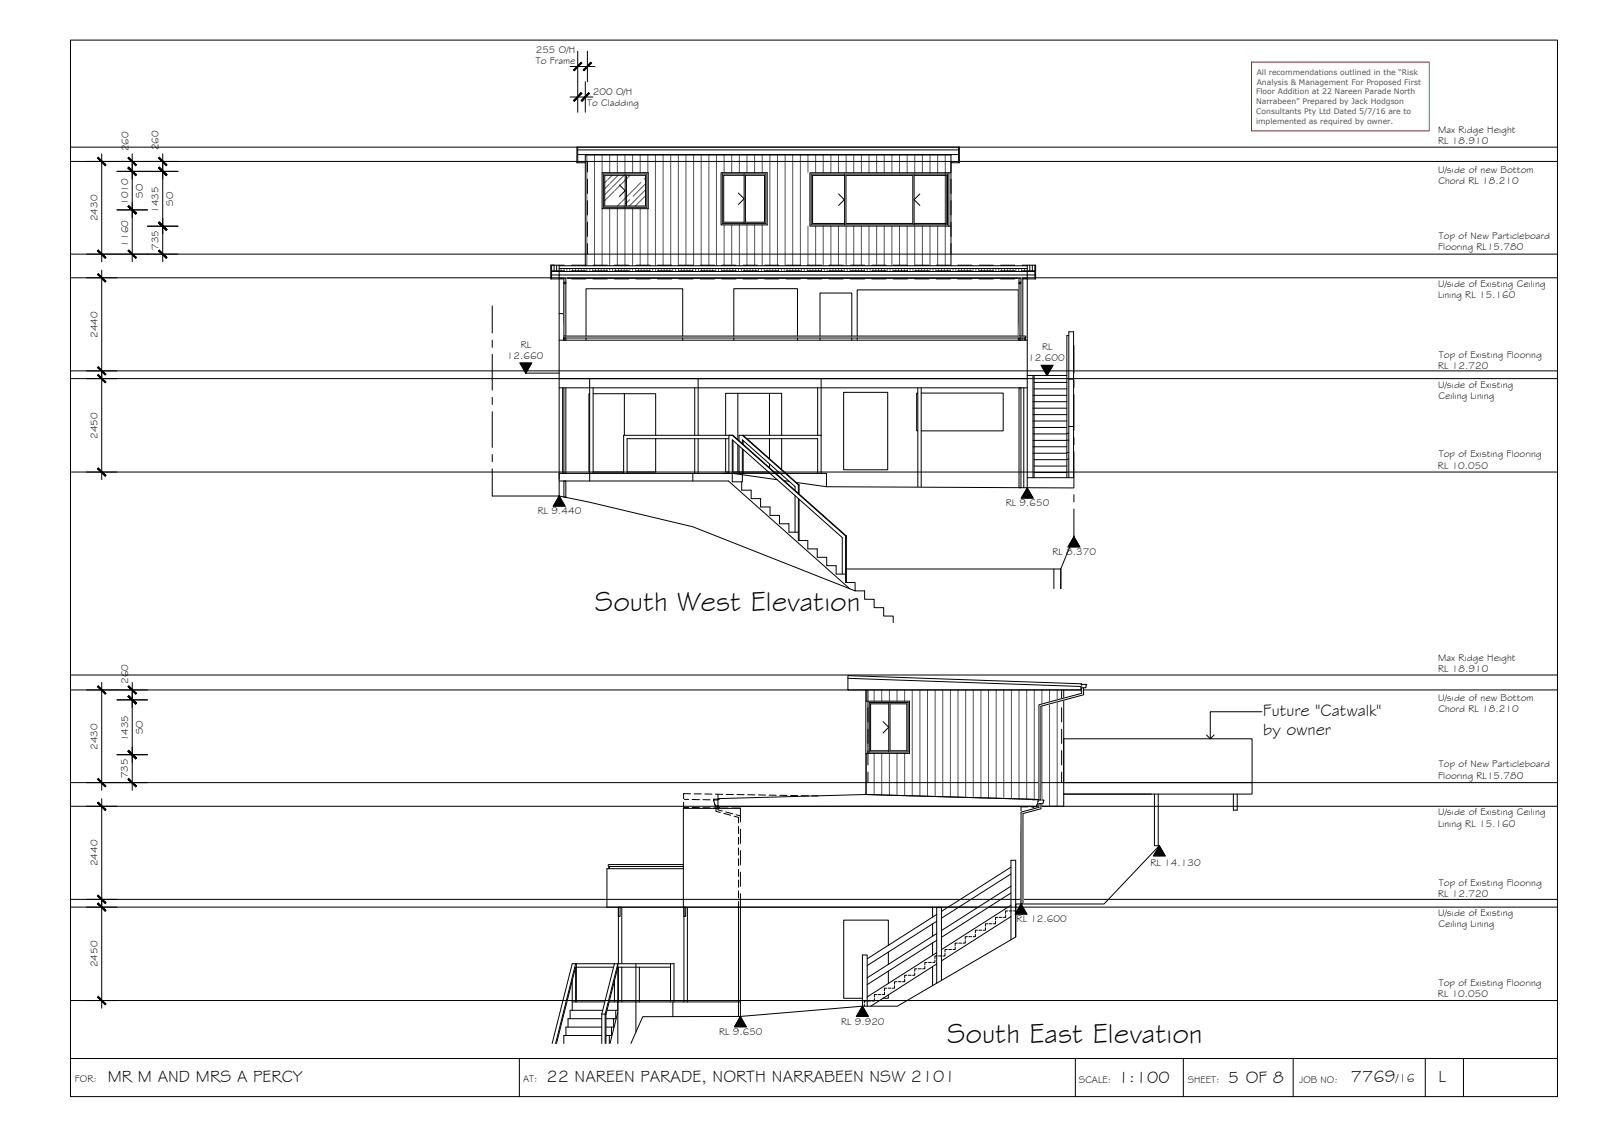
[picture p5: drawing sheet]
<svg xmlns="http://www.w3.org/2000/svg" width="420mm" height="297mm" viewBox="0 0 420 297" stroke-linecap="round" stroke-linejoin="round" font-family="sans-serif">
<!-- layer: HATCH -->
<g fill="none" stroke="#545454" stroke-width=".26">
<path d="M153.9 40.6v29.1M155.9 40.6v29.1M157.9 40.6v4.7M157.9 54.7v15M159.2 47.3l-.6 .6M159.8 48.3l-1.2 1.2M159.9 40.6v4.7M159.9 54.7v15M160.4 49.2l-1.8 1.8M160.5 46l-1.1 1.1M161 50.2l-2.4 2.4M161.9 40.6v4.7"/>
<path d="M161.9 54.7v15M162.1 46l-2.1 2.1M162.9 53l-1 1M163.5 54h.1M163.7 46l-3.1 3M163.9 40.6v4.7M163.9 54.7v15M165.1 52.3l-1.1 1.2M165.3 46l-4.1 4M165.9 40.6v4.7M165.9 54.7v15M167.9 40.6v4.7"/>
<path d="M167.9 54.7v15M168.1 47.8l-5 5M169.3 46.6l-.3 .4M169.3 48.2l-3.3 3.2M169.3 49.8l-4.2 4.2M169.3 51.3l-2.7 2.7M169.9 40.6v4.7M169.9 54.7v15M171.9 40.6v29.1M173.9 40.6v29.1M175.9 40.6v29.1M177.9 40.6v29.1"/>
<path d="M179.9 40.6v29.1M181.9 40.6v29.1M183.9 40.6v29.1M185.9 40.6v29.1M187.9 40.6v29.1M189.9 40.6v4.7M189.9 59v10.7M191.9 40.6v4.7M191.9 59v10.7M193.9 40.6v4.7M193.9 59v10.7M195.9 40.6v4.7"/>
<path d="M195.9 59v10.7M197.9 40.6v4.7M197.9 59v10.7M199.9 40.6v4.7M199.9 59v10.7M201.9 40.6v29.1M203.9 40.6v29.1M205.9 40.6v29.1M207.9 40.6v29.1M209.9 40.6v29.1M211.9 40.6v4.6M211.9 59.3v10.4"/>
<path d="M213.9 40.6v4.6M213.9 59.3v10.4M215.9 40.6v4.6M215.9 59.3v10.4M217.9 40.6v4.6M217.9 59.3v10.4M219.9 40.6v4.6M219.9 59.3v10.4M221.9 40.6v4.6M221.9 59.3v10.4M223.9 40.6v4.7M223.9 59.3v10.4"/>
<path d="M225.9 40.6v4.7M225.9 59.3v10.4M227.9 40.6v4.7M227.9 59.3v10.4M229.9 40.6v4.7M229.9 59.3v10.4M231.9 40.6v4.7M231.9 59.3v10.4M233.9 40.6v4.7M233.9 59.3v10.4M235.9 40.6v4.7M235.9 59.3v10.4"/>
<path d="M237.9 40.6v4.7M237.9 59.3v10.4M239.9 40.6v4.7M239.9 59.3v10.4M241.9 40.6v4.7M241.9 59.3v10.4M243.9 40.6v4.8M243.9 59.3v10.4M245.9 40.6v4.8M245.9 59.3v10.4M247.9 40.6v29.1M147.2 70.4v.8"/>
<path d="M147.9 70.4v.8M148.7 70.4v.8M149.4 70.4v.8M150.2 70.4v.8M150.9 70.4v.8M151.7 70.4v.8M152.4 70.4v.8M153.2 70.4v.8M153.9 70.4v.8M154.7 70.4v.8M155.4 70.4v.8M156.2 70.4v.8"/>
<path d="M156.9 70.4v.8M157.7 70.4v.8M158.4 70.4v.8M159.2 70.4v.8M159.9 70.4v.8M160.7 70.4v.8M161.4 70.4v.8M162.2 70.4v.8M162.9 70.4v.8M163.7 70.4v.8M164.4 70.4v.8M165.2 70.4v.8"/>
<path d="M165.9 70.4v.8M166.7 70.4v.8M167.4 70.4v.8M168.2 70.4v.8M168.9 70.4v.8M169.7 70.4v.8M170.4 70.4v.8M171.2 70.4v.8M171.9 70.4v.8M172.7 70.4v.8M173.4 70.4v.8M174.2 70.4v.8"/>
<path d="M174.9 70.4v.8M175.7 70.4v.8M176.4 70.4v.8M177.2 70.4v.8M177.9 70.4v.8M178.7 70.4v.8M179.4 70.4v.8M180.2 70.4v.8M180.9 70.4v.8M181.7 70.4v.8M182.4 70.4v.8M183.2 70.4v.8"/>
<path d="M183.9 70.4v.8M184.7 70.4v.8M185.4 70.4v.8M186.2 70.4v.8M186.9 70.4v.8M187.7 70.4v.8M188.4 70.4v.8M189.2 70.4v.8M189.9 70.4v.8M190.7 70.4v.8M191.4 70.4v.8M192.2 70.4v.8"/>
<path d="M192.9 70.4v.8M193.7 70.4v.8M194.4 70.4v.8M195.2 70.4v.8M195.9 70.4v.8M196.7 70.4v.8M197.4 70.4v.8M198.2 70.4v.8M198.9 70.4v.8M199.7 70.4v.8M200.4 70.4v.8M201.2 70.4v.8"/>
<path d="M201.9 70.4v.8M202.7 70.4v.8M203.4 70.4v.8M204.2 70.4v.8M204.9 70.4v.8M205.7 70.4v.8M206.4 70.4v.8M207.2 70.4v.8M207.9 70.4v.8M208.7 70.4v.8M209.4 70.4v.8M210.2 70.4v.8"/>
<path d="M210.9 70.4v.8M211.7 70.4v.8M212.4 70.4v.8M213.2 70.4v.8M213.9 70.4v.8M214.7 70.4v.8M215.4 70.4v.8M216.2 70.4v.8M216.9 70.4v.8M217.7 70.4v.8M218.4 70.4v.8M219.2 70.4v.8"/>
<path d="M219.9 70.4v.8M220.7 70.4v.8M221.4 70.4v.8M222.2 70.4v.8M222.9 70.4v.8M223.7 70.4v.8M224.4 70.4v.8M225.2 70.4v.8M225.9 70.4v.8M226.7 70.4v.8M227.4 70.4v.8M228.2 70.4v.8"/>
<path d="M228.9 70.4v.8M229.7 70.4v.8M230.4 70.4v.8M231.2 70.4v.8M231.9 70.4v.8M232.7 70.4v.8M233.4 70.4v.8M234.2 70.4v.8M234.9 70.4v.8M235.7 70.4v.8M236.4 70.4v.8M237.2 70.4v.8"/>
<path d="M237.9 70.4v.8M238.7 70.4v.8M239.4 70.4v.8M240.2 70.4v.8M240.9 70.4v.8M241.7 70.4v.8M242.4 70.4v.8M243.2 70.4v.8M243.9 70.4v.8M244.7 70.4v.8M245.4 70.4v.8M246.2 70.4v.8"/>
<path d="M246.9 70.4v.8M247.7 70.4v.8M248.4 70.4v.8M249.2 70.4v.8M249.9 70.4v.8M250.7 70.4v.8M251.4 70.4v.8M252.2 70.4v.8M252.9 70.4v.8M253.7 70.4v.8M254.4 70.4v.8M255.2 70.4v.8"/>
<path d="M255.9 70.4v.8M256.7 70.4v.8M257.4 70.4v.8M258.2 70.4v.8M258.9 70.4v.8M259.7 70.4v.8M260.4 70.4v.8M261.2 70.4v.8M261.9 70.4v.8M262.7 70.4v.8M263.4 70.4v.8M264.2 70.4v.8"/>
<path d="M264.9 70.4v.8M265.7 70.4v.8M266.4 70.4v.8M267.2 70.4v.8M267.9 70.4v.8M268.7 70.4v.8M227.3 180.9v2.9M227.3 197.5v10.8M229.3 180.9v2.9M229.3 197.5v10.9M231.3 180.9v2.9M231.3 197.5v10.9"/>
<path d="M233.3 180.9v2.9M233.3 197.5v11M235.3 180.9v2.9M235.3 197.5v11M237.3 180.9v2.9M237.3 197.5v11.1M239.3 180.9v27.7M241.3 180.9v27.8M243.3 180.9v27.9M245.3 180.9v27.9M247.3 180.9v28M249.3 180.9v28"/>
<path d="M251.3 180.9v28.1M253.3 180.9v28.1M255.3 180.9v28.2M257.3 180.9v28.3M259.3 180.9v28.3M261.3 180.9v28.4M263.3 180.9v28.4M265.3 180.9v28.5M267.3 180.9v28.5M269.3 180.9v28.6M271.3 180.9v28.7M273.3 180.9v28.8"/>
<path d="M275.3 180.9v30.5M277.3 180.9v30.5M273.3 210.6v.8"/>
</g>
<!-- layer: BORDER -->
<path d="M18.5 10.5h390v277h-390zM18.5 277.5h390M136.2 277.5v10M282 277.5v10M310.4 277.5v10M339.2 277.5v10M373.8 277.5v10M383.8 277.5v10" fill="none" stroke="#000" stroke-width=".26"/>
<!-- layer: CEILING-FLOOR LINES -->
<g fill="none" stroke="#000" stroke-width=".26">
<path d="M18.5 38.6h390M18.5 42.3h390M18.5 72.8h390M18.5 66.6h390M18.5 97.2h390M18.5 99.3h390M18.5 123.8h390M18.5 177h390M18.5 180.9h390M18.5 211.4h390M18.5 205.2h390M18.5 235.8h390"/>
<path d="M18.5 237.8h390M18.5 262.3h390"/>
</g>
<!-- layer: DIMENSION -->
<g fill="none" stroke="#000" stroke-width=".26">
<path d="M149.5 17.4h6.5M151.5 13.4v16M154.1 13.4v8M149.5 25.4h6M153.5 21.4v8M22.7 42.3h24M26.7 40.3v28.3M30.7 55h8M30.7 44.9h16M34.7 40.3v28.3M38.7 59.3h8M42.7 40.3v28.3"/>
<path d="M22.7 72.8h8M22.7 66.6h24M26.7 70.8v55M22.7 99.3h8M22.7 97.2h8M22.7 123.8h8M26.7 178.9v28.3M34.7 178.9v28.3M22.7 180.9h16M30.7 183.5h8M30.7 197.9h8M22.7 211.4h8"/>
<path d="M22.7 205.2h16M26.7 209.4v54.9M22.7 237.8h8M22.7 235.8h8M22.7 262.3h8"/>
</g>
<!-- layer: 0 -->
<g fill="#000" stroke="#000" stroke-width=".26">
<path d="M152.4 16.3l-1.8 2.2 2-2zM150.4 18.3l2-2-1.8 2.2z"/>
<path d="M153 18.3l.2 .2 1.7-2.2zM154.9 16.3l.3 .2-2 2z"/>
<path d="M150.4 26.3l.2 .2 1.8-2.2zM152.4 24.3l.2 .2-2 2z"/>
<path d="M154.4 24.3l-1.8 2.2 2-2zM154.4 24.3l-1.8 2.2-.2-.2z"/>
<path d="M25.6 41.4l2 2 .2-.2zM25.6 41.4l.2-.2 2 2z"/>
<path d="M33.8 53.9l-.2 .2 2.2 1.8zM33.6 54.1l2.2 1.8-.2 .2z"/>
<path d="M33.6 44l2.2 1.8-2-2zM33.6 44l2.2 1.8-.2 .2z"/>
<path d="M33.6 54.1l2 2 .2-.2zM33.6 54.1l.2-.2 2 2z"/>
<path d="M33.6 44l2 2 .2-.2zM33.6 44l.2-.2 2 2z"/>
<path d="M33.6 41.4l2 2 .2-.2zM33.6 41.4l.2-.2 2 2z"/>
<path d="M41.6 44l2.2 1.8-2-2zM41.6 44l2.2 1.8-.2 .2z"/>
<path d="M41.8 58.2l-.2 .2 2.2 1.8zM41.6 58.4l2.2 1.8-.2 .2z"/>
<path d="M41.6 41.4l2 2 .2-.2zM41.6 41.4l.2-.2 2 2z"/>
<path d="M41.6 44l2 2 .2-.2zM41.6 44l.2-.2 2 2z"/>
<path d="M25.6 65.7l2.2 1.8-2-2zM25.6 65.7l2.2 1.8-.2 .2z"/>
<path d="M25.6 71.9l2 2 .2-.2zM25.6 71.9l.2-.2 2 2z"/>
<path d="M33.6 65.7l2.2 1.8-2-2zM33.6 65.7l2.2 1.8-.2 .2z"/>
<path d="M41.6 65.7l2.2 1.8-2-2zM41.6 65.7l2.2 1.8-.2 .2z"/>
<path d="M41.6 58.4l2 2 .2-.2zM41.6 58.4l.2-.2 2 2z"/>
<path d="M25.8 96.1l-.2 .2 2.2 1.8zM25.6 96.3l2.2 1.8-.2 .2z"/>
<path d="M25.6 98.4l2 2 .2-.2zM25.6 98.4l.2-.2 2 2z"/>
<path d="M25.8 122.7l-.2 .2 2.2 1.8zM25.6 122.9l2.2 1.8-.2 .2z"/>
<path d="M25.6 180l2 2 .2-.2zM25.6 180l.2-.2 2 2z"/>
<path d="M33.6 182.6l2.2 1.8-2-2zM33.6 182.6l2.2 1.8-.2 .2z"/>
<path d="M33.6 196.9l2.2 1.8-2-2zM33.6 196.9l2.2 1.8-.2 .3z"/>
<path d="M33.6 180l2 2 .2-.2zM33.6 180l.2-.2 2 2z"/>
<path d="M33.6 182.6l2 2 .2-.2zM33.6 182.6l.2-.2 2 2z"/>
<path d="M33.6 196.9l2 2.1 .2-.3zM33.6 196.9l.2-.2 2 2z"/>
<path d="M25.8 204.1l-.2 .2 2.2 1.8zM25.6 204.3l2.2 1.8-.2 .2z"/>
<path d="M25.6 210.5l2 2 .2-.2zM25.6 210.5l.2-.2 2 2z"/>
<path d="M33.8 204.1l-.2 .2 2.2 1.8zM33.6 204.3l2.2 1.8-.2 .2z"/>
<path d="M25.8 234.7l-.2 .2 2.2 1.8zM25.6 234.9l2.2 1.8-.2 .2z"/>
<path d="M25.6 236.9l2 2 .2-.2zM25.6 236.9l.2-.2 2 2z"/>
<path d="M25.8 261.2l-.2 .2 2.2 1.8zM25.6 261.4l2.2 1.8-.2 .2z"/>
</g>
<!-- layer: EXISTING -->
<g fill="none" stroke="#000" stroke-width=".26">
<path d="M144.7 71h3.3M144.7 69.5v3.6M144.7 71.2h1.9M144.7 72.1h1.9M145.3 69.5v1.5M146 69.5v1.5M146.6 73v57M147.8 73v16.2M148 69.5h-3.6v3.6h3.6M149.9 69.5h3.8M149.9 73.1h3.8M149.9 71h3.8"/>
<path d="M155.5 69.5h3.8M155.5 73.1h3.8M155.5 71h3.8M161.1 69.5h3.8M161.1 73.1h3.8M161.1 71h3.8M166.8 69.5h3.7M166.8 73.1h3.7M166.8 71h3.7M172.4 69.5h3.8M172.4 73.1h3.8M172.4 71h3.8"/>
<path d="M178 69.5h3.8M178 73.1h3.8M178 71h3.8M183.6 69.5h3.8M183.6 73.1h3.8M183.6 71h3.8M189.3 69.5h3.7M189.3 73.1h3.7M189.3 71h3.7M194.9 69.5h3.8M194.9 73.1h3.8M194.9 71h3.8"/>
<path d="M200.5 69.5h3.8M200.5 73.1h3.8M200.5 71h3.8M206.1 69.5h3.8M206.1 73.1h3.8M206.1 71h3.8M211.8 69.5h3.7M211.8 73.1h3.7M211.8 71h3.7M217.4 69.5h3.8M217.4 73.1h3.8M217.4 71h3.8"/>
<path d="M223 69.5h3.8M223 73.1h3.8M223 71h3.8M228.6 69.5h3.8M228.6 73.1h3.8M228.6 71h3.8M234.3 69.5h3.7M234.3 73.1h3.7M234.3 71h3.7M239.9 69.5h3.8M239.9 73.1h3.8M239.9 71h3.8"/>
<path d="M245.5 69.5h3.8M245.5 73.1h3.8M245.5 71h3.8M251.1 69.5h3.8M251.1 73.1h3.8M251.1 71h3.8M256.8 69.5h3.7M256.8 73.1h3.7M256.8 71h3.7M262.4 69.5h3.8M262.4 73.1h3.8M262.4 71h3.8"/>
<path d="M268 69.5h3.6v3.6h-3.6M268 71h3.4M268.3 73.1v15M269.4 73.1v54.8M269.4 71.2h2M269.4 72.1h2M270.1 69.5v1.5M270.7 69.5v1.5M271.4 69.5v3.6M146.6 99.3h122.8M146.6 89.2h122.8M146.6 82.2h1.2"/>
<path d="M147.8 88.1h121l.3 .3-.3 .2M147.8 88.6h121M153.7 88.1v-12.4h25.4v12.4M153.7 88.6v.6M154.7 99.3v26.8M179.1 88.6v.6M183.1 99.3v14.8M192.5 88.1v-12.4h16.7v12.4M192.5 88.6v.6M209.2 88.6v.6M215.1 88.1v-11.3h8.3v11.3M215.1 88.6v.6"/>
<path d="M215.4 99.3v24.8M223.4 88.6v.6M224.8 88.1v-12.1h42.3v12.1M224.8 88.6v.6M267.1 88.6v.6M268.3 88.6v.6M268.7 88.6v.6M268.9 88.6v.6M270.9 98.4v26.8M271.2 98.4v26.8M280.3 88h-.5v37.2M280.3 99.4h1.3"/>
<path d="M146.6 101.7h122.8M147.6 101.7v22.4M154.7 103.2h-.2v20.6h.2M155.6 103.2h16.4v10.9M155.6 101.7v22.4M163.8 103.2v10.9M172 115v8.8h-7.5M182.2 101.7v12.4M182.2 115v9.1M183.1 115v9.1M190.3 114.1v-11h14.7v11M190.3 115v8.8h.9"/>
<path d="M191.2 115h-26.7v9.1M192.2 115.5v8.6M193.5 103.1v12.1M193.5 116.6v7.2M193.8 116.9v7.2M194.7 116.3v-1l13.8 12.3v1M194.7 117.7v8.6M194.7 114.1l14.7 13M194.9 115.5v1M194.9 117.8v6.3M194.9 114.1l14.7 13M195.9 115h18.5v9.1"/>
<path d="M201.8 103.1v11M201.8 115v5.2M205 115v8.1M214.4 101.7v12.4M215.4 114.1h-21.6v1.4M221.3 102.9h11.5v20.3h-11.5zM240.7 103.1h-.3v9.9h.3M240.7 101.7v25.9M241.6 103.1h21.5v9.9h-21.5M241.6 101.7v25.9M268.5 101.7v26.2M270.9 118.8h8.9"/>
<path d="M270.9 117.1h8.9M270.9 115.5h8.9M270.9 113.8h8.9M270.9 112.1h8.9M270.9 110.4h8.9M270.9 108.7h8.9M270.9 107h8.9M270.9 105.3h8.9M270.9 103.6h8.9M271.2 102h8.6M271.2 100.3h8.6M279.8 113.6h.5"/>
<path d="M279.8 115.4h.5M279.8 118.6h.5M280.3 111.8h1.3M146.6 124.1h70.2v3.5M146.6 126.1h44.5l31.8 28.3M155.6 123.8h8M163.6 124.1v-10h28.5l29.7 26.4M181.7 124.1v2M191.2 124.1v-10h1l29.8 26.4M192.2 123.8h9.4M201.8 121.6v1M203.1 123.8h1.1"/>
<path d="M208.5 129.9v9.6M209.4 139.5h-2.5v-2.2h-2.5v-2.2h-2.4v-2.2h-2.5v-2.2h-2.5v-2.2h-2.5v-2.2h-2.4v-11l28.8 25.6v9.6M209.4 127.1v2.2M209.4 130.7v11h2.5v2.2h2.4v2.2h2.5v2.2h2.5v2.2h2.5M209.4 127.1h.2M209.6 127.1v2.4M209.6 130.9v10.8M271.2 123.9h8.6M271.2 122.2h8.6M271.2 120.5h8.6M279.8 120.4h.5M280.3 125.2v-38.2h1.3v38.2"/>
<path d="M221.8 140.5v12.2h2.5v2.2h2.5v2.2h2.5v2.2h2.5v2.2h2.5v1.7M221.8 140.5h.2M222 140.5v12.2M276.4 149.2v5.1M278.2 149.2v5.1M179.3 210.3v1.4h1.3M179.5 209.6h1.1M181.1 208.1h-1.8v1.3M181.6 211.7h1.8M181.6 209.6h1.8M182 208.1h1.9M184.4 211.8h1.8"/>
<path d="M184.4 209.6l1.8 .1M184.9 208.2h1.8M187.2 209.7h1.1M187.2 209.9l.3 1M187.2 209.9h.1M187.5 210.9l.1 .4M187.5 210.9h.1M187.6 211.3l.9-.1v.5h.2M187.6 211.3h.1M187.6 208.2l1.9 .1M187.8 211.3v1.4l1.1 .3M188.3 211.3v1l1.1 .3"/>
<path d="M188.3 208.2v3.6h-1.1M188.5 209.5v-.1l38.6-1.1 43.9 1.4M188.7 209.5h-1.5v.4M189.8 213.2l1.8 .5M190.3 212.9l1.8 .5M190.5 208.3h1.8M192.5 214l1.2 .3v1.4M193 213.6l1.2 .3M193.3 208.3h1.9M193.7 216.7v1.9M193.7 219.5v1.9M194.2 215.5v-3.6h-15v25.9"/>
<path d="M194.2 217.4v3.7M196.1 208.4h1.9M198.9 208.4h1.9M201.7 208.5h1.9M204.5 208.5h1.9M207.3 208.5l1.9 .1M210.1 208.6h1.9M213 208.7h1.6M267.8 213.2v23.9M270.8 209.7h1.4M270.8 211.4h-82.1M271 211.4l.9 .1"/>
<path d="M271 211.4v.5h-.2M271.9 211.4h.1M272.2 209.6l.1 .3M272.3 210.1h.1M272.3 210.1l-.4 1.3M272.3 209.9v.2M159.7 227.2v.5M159.8 227.2h19.4M159.9 227.2v.5M162.2 237.8h.4v2.4h-.4zM162.2 237.8v14.9M163.1 237.8v14.9"/>
<path d="M179.2 226.7h-19.5l-.2 .2 .2 .3M179.2 227.7h-20v10.1h97.3M179.4 237.8h.4v2.4h-.4zM179.4 237.8v24.9M180.3 237.8v24.9M193.7 236.4v30.1M193.7 222.3v1.9M193.7 225.1v1.9M193.7 227.9v1.9M193.7 230.7v1.9M193.7 233.5v1.9M194.2 223v3.8"/>
<path d="M194.2 228.6v3.8M194.2 234.3v32.2M244.6 237.8v2.6M245.7 239.7l-18.3 11.7M259.3 237.8h5.1M263.7 239.9v.6h-.5M264.3 238.8h-.6v.7M264.7 238.8h.7M265.1 237.3l-18.2 11.7M265.1 227.3l-18.2 11.6M265.1 229.1l-18.2 11.6M265.1 234.1l-18.2 11.6"/>
<path d="M265.1 232.3l-18.2 11.7M266.4 238.2v.6h-.6M150.1 257.1v7.8M151 252.7l-5.3 20.9M151.2 252.7v10M151.2 253.6h9.7M161.1 252.7l-3.3 13.2M161.1 257.1v5.6M162.2 253.6v9.1M163.1 253.6v9.1M166.8 252.7v17.9M167.7 253.6v9.1"/>
<path d="M175.9 253.6h-13.9l-3.1 12.4v7.6M175.9 252.7v10M232.5 259.1h-.5v.6M232.9 259.1h.8M233 247.8v-6.6h-11.7v20.5h4.9M233 249.6v3.2M233 254.6v3.2M234.6 258.4v.7h-.6M235.2 257.4h-.6v.6M235.6 257.4h.7M237.3 256.7v.7h-.6M237.8 255.7h-.5v.6"/>
<path d="M238.2 255.7h.8M239.9 255v.7h-.6M240.5 254h-.6v.6M240.9 254h.7M242.6 253.3v.7h-.6M243.1 252.3h-.5v.7M243.5 252.3h.8M244.6 242.2v3.2M244.6 247.2v3.2M244.6 253.4v5M245.2 251.7v.6h-.6M245.7 249.8l-18.3 11.6"/>
<path d="M245.7 252.7l-17.3 11.1M245.7 241.5l-18.3 11.6M245.7 244.7l-18.3 11.7M245.7 246.5l-18.3 11.6M245.8 250.6h-.6v.7M246.2 250.6h.7M246.9 257v-19.1h-1.2v19.9M247.8 250v.6h-.5M248.4 248.9h-.6v.7M248.8 248.9h.8M250.5 248.3v.6h-.6M251.1 247.3h-.6v.6"/>
<path d="M251.4 247.3h.8M253.2 246.6v.7h-.6M253.7 245.6h-.5v.6M254.1 245.6h.8M255.8 244.9v.7h-.6M256.4 243.9h-.6v.6M256.7 243.9h.8M258.5 243.2v.7h-.6M259 242.2h-.5v.6M259.4 242.2h.7M261.1 241.5v.7h-.6M261.7 240.5h-.6v.7"/>
<path d="M262 240.5h.8M265.1 240.3l-18.2 11.6M266.4 245.7v-20.2h-1.3v20.8M150.1 262.7h8.5M151 262.7v-9.1l-5 20M157.8 267.1h-8.8v2.2M157.8 271.5h-9.9v2.1M157.8 269.3h-9.4v2.2M157.8 265.9h.9M157.8 265.9v7.7M158.1 264.9h-8.6v2.2M158.7 265.9l3.3-13.2v20.9"/>
<path d="M158.7 265.9v7.7M159.2 264.9h2.8M159.8 262.7h34.4M159.8 271.5v2.1M160.4 269.3v2.2h-1.5M160.9 267.1v2.2h-2M161.5 264.9v2.2h-2.6M162 265.4l-2 8.2M176.5 262.7v3.8M176.8 262.7v-10h-26.7l-5.3 20.9M226.2 263.8v-13.4h1.2v13.4M226.7 263.3v.5"/>
<path d="M227.3 262.4h-.6v.5M227.6 262.4h.8M229.3 261.8v.6h-.5M229.9 260.7h-.6v.7M230.3 260.7h.7M232 260.1v.6h-.6M233 260.8v.9h-1.5"/>
</g>
<!-- layer: GRDLEV -->
<path d="M137.9 97.8h8.7M269.4 98.4h10.4M129.1 130h17.5l8.1 1.7 27 6.4 42.6 16.8M192.2 124.1l11.6 1.7M205.7 126l1.3 .2M208.8 126.5l8 1.1 64.9 .3M269.4 125.2h12.3M222 149.2h56.2M281.7 140.7h.1M281.7 140.7l-3.5 8.4v5.2M304.1 221.7l-14.5 15.3h-23.2v8.7l-31 18.1h-9.2l-32 2.7h-25.6l-3.1 7.1" fill="none" stroke="#000" stroke-width=".26"/>
<!-- layer: BOUNDARY -->
<g fill="none" stroke="#000" stroke-width=".26">
<path d="M129.1 80.2v7.1M129.1 89.2v1.9M129.1 92.9v9.4M281.7 90.5v7.3M281.7 99.7v1.9M129.1 104.2v1.8M129.1 107.9v9.4M129.1 119.2v1.8M281.7 103.5v9.3M281.7 114.7v1.9M281.7 118.4v9.4M129.1 122.9v7.1"/>
<path d="M281.7 129.7v1.9M281.7 133.4v7.3"/>
</g>
<!-- layer: NEWWORK -->
<g fill="none" stroke="#000" stroke-width=".26">
<path d="M151.5 39.3h99.9M151.5 38.6v4.1M251.4 38.6v4.1M151.5 40.5h99.9M153.5 42.7h-2.2v-4.1h100.3v4.1h-2.2M157.9 45.3h12.1v9.4h-12.1zM189.1 45.3h12.1v13.7h-12.1zM248.9 45.3h-36.5v14h36.5M248.9 45.3v14M248.9 45.3h.5M248.9 59.3h.5M146.6 69.7h122.8"/>
<path d="M146.6 70.4h122.8M146.6 69.5v3.5h122.8M146.6 72.1h122.8M146.6 71.2h122.8M153.5 69.7v-29.1h95.9v29.1M269.4 69.5v3.6M222.4 177.8l61.1 2.2v.9h-61.1M283.5 179.4h.2v1.8M227.1 180.9v27.4l45.4 1.3 1.3 .2-.4 .8M227.1 183.8h.5M227.1 197.5h.5M227.6 183.8h10.9v13.7h-10.9z"/>
<path d="M279 180.9v30.5h-6.5M283.5 180.3h1.3v-.6l.2-.2-1.3-.1v-.1l-61.3-2.2v3.8h.2M283.7 180.3v.9h-.2M272.3 209.7h.2M272.3 210.6h1.1M272.5 210.6v.9h-.2M323.5 212.4h1M302.8 221.7h1"/>
</g>
<!-- layer: 0.13 -->
<g fill="none" stroke="#000" stroke-width=".26">
<path d="M154.1 42.3v2.8M154.1 47v3.7M154.1 52.6v3.8M154.1 58.2v3.8M249.4 42.3v2.8M249.4 47v3.7M249.4 52.6v3.8M249.4 58.2v3.8M154.1 63.9v2.7M249.4 63.9v2.7M227.6 180.9v2.8M227.6 185.5v3.8"/>
<path d="M227.6 191.2v3.7M227.6 196.8v3.7M278.4 180.9v2.8M278.4 185.5v3.8M278.4 191.2v3.7M278.4 196.8v3.7M188.7 211.6h2.3M191.9 211.6h2.3M227.6 202.4v2.8M267.8 211.5h1.8M267.8 211.4v1.8M270.5 211.5h1.8"/>
<path d="M278.4 202.4v2.8"/>
</g>
<!-- layer: MASK -->
<g fill="#fff" stroke="#fff" stroke-width=".26">
<path d="M283.7 180.3l.5 1.5v-1.5zM283.7 180.3l.5 1.5h-.5z"/>
<path d="M283.7 181.8l.5 .4v-.4zM282.2 182.2l1.5-.4 .5 .4z"/>
<path d="M274.4 184.8l9.8-2.6h-2zM272.5 184.8l9.7-2.6-7.8 2.6z"/>
<path d="M272.5 184.8l.5 .4 1.4-.4zM272.5 184.8l.5 .4h-.5z"/>
<path d="M272.5 185.2l.5 24.5v-24.5zM272.5 185.2l.5 24.5h-.5z"/>
<path d="M272.5 210.6l.5 1.1v-1.1zM272.5 210.6l.5 1.1h-.5z"/>
<path d="M272.5 211.7l.5 .3v-.3zM271 212l1.5-.3 .5 .3z"/>
<path d="M269.7 212.9l3.3-.9h-2zM267.8 212.9l3.2-.9-1.3 .9z"/>
<path d="M267.8 212.9l.5 .4 1.4-.4zM267.8 212.9l.5 .4h-.5z"/>
<path d="M267.8 213.3l.5 23.7v-23.7zM267.8 213.3l.5 23.7h-.5z"/>
<path d="M267.3 73h.5l-.5 1zM267.8 73l-.5 1h.5z"/>
<path d="M267.3 74h.5l-.5 .4zM267.3 74.4h.5v-.4z"/>
<path d="M267.3 74.4h.5zM267.3 74.4h.5z"/>
<path d="M267.3 74.4h.5l-.5 13.7zM267.8 74.4l-.5 13.7h.5z"/>
<path d="M147.9 73h.5l-.5 1zM148.4 73l-.5 1h.5z"/>
<path d="M147.9 74h.5l-.5 .4zM147.9 74.4h.5v-.4z"/>
<path d="M147.9 74.4h.5zM147.9 74.4h.5z"/>
<path d="M147.9 74.4h.5l-.5 13.7zM148.4 74.4l-.5 13.7h.5z"/>
</g>
<!-- layer: SERVICES -->
<g fill="none" stroke="#000" stroke-width=".26">
<path d="M147.9 74.4h.1M147.9 74h.5M147.9 74.4h.5M147.9 73v1.4M148.4 74v14.1h-.5v-13.7M148.4 73v1M267.3 74.4h.1M267.3 73v1.4M267.3 74h.5M267.3 74.4h.5M267.8 74v14.1h-.5v-13.7M267.8 73v1"/>
<path d="M147.9 88.6h.5v.6h-.5zM267.3 88.6h.5v.6h-.5zM147.9 101.7v22.4h.5v-22.4M267.3 101.7h.5v26.2h-.5zM147.9 126.1h.5v4.3l-.5-.1zM283.7 180.3v1.5l-11.2 3v24.9h.5v-24.5l11.2-3v-1.9M272.5 210.6v1.1l-4.7 1.2v24.1h.5v-23.7l4.7-1.3v-1.4"/>
</g>
<!-- layer: WINDOWS -->
<g fill="none" stroke="#000" stroke-width=".26">
<path d="M158.2 45.6h11.5v8.7h-11.5zM162.5 48.5l1.5 1.5-1.5 1.5M164 46h-5.4v8h5.4M164 45.6v8.7M164.3 46h5v8h-5zM189.4 45.6h11.5v13h-11.5zM193.7 50.6l1.5 1.5-1.5 1.5M195.2 46h-5.4v12.3h5.4M195.2 45.6v13M195.5 46h5v12.3h-5zM212.8 45.6h35.7v13.3h-35.7zM219.9 50.9l1.6 1.5-1.6 1.5"/>
<path d="M221.5 46h-8.4v12.6h8.4M221.5 45.6v13.3M221.9 46h17.5v12.6h-17.5zM239.7 46h8.5v12.6h-8.5M239.7 45.6v13.3M241.2 50.9l-1.5 1.5 1.5 1.5M228 184.2h10.2v13h-10.2zM231.6 189.2l1.5 1.5-1.5 1.5M233.1 184.5h-4.8v12.3h4.8M233.1 184.2v13M233.4 184.5h4.4v12.3h-4.4z"/>
</g>
<!-- layer: LEVELS -->
<path d="M136.4 95.2h3l-1.5 2.6zM273.1 95.8h3l-1.5 2.6zM146.6 130l1.6 2.7h-3.1zM269.4 127.9l1.5 2.7h-3zM281.7 140.7l1.5 2.7h-3.1zM267.8 237l1.5 2.6h-3zM304.1 221.7l1.5 2.7h-3.1zM194.2 266.5l1.5 2.7h-3.1zM226.2 263.8l1.5 2.6h-3.1z" fill="#000" stroke="#000" stroke-width=".26"/>
<path d="M136.4 95.2h3l-1.5 2.6zM273.1 95.8h3l-1.5 2.6zM146.6 130l1.6 2.7h-3.1zM269.4 127.9l1.5 2.7h-3zM281.7 140.7l1.5 2.7h-3.1zM267.8 237l1.5 2.6h-3zM304.1 221.7l1.5 2.7h-3.1zM194.2 266.5l1.5 2.7h-3.1zM226.2 263.8l1.5 2.6h-3.1z" fill="none" stroke="#000" stroke-width=".26"/>
<!-- layer: TEXT -->
<path d="M137.9 95.2v2.6M274.6 95.8v2.6M146.6 130v2.7M269.4 127.9v2.7M281.7 140.7v2.7M267.8 237v2.6M304.1 221.7v2.7M194.2 266.5v2.7M226.2 263.8v2.6" fill="none" stroke="#000" stroke-width=".26"/>
<!-- layer: WORK BY OWNER -->
<path d="M279 193.7h49.4v11.5M279 205.2h49.4v3h-49.4h23M302.8 208.2v13.5M303.8 208.2v13.5M323.5 208.2v4.2M324.5 208.2v4.2" fill="none" stroke="#000" stroke-width=".26"/>
<!-- layer: 0 -->
<path d="M316.4 192.7l1 1 1-1M331 186.6h-13.6v7.1" fill="none" stroke="#000" stroke-width=".26"/>
<!-- layer: TEXT -->
<path d="M328.2 16.3h46.7v18h-46.7z" fill="none" stroke="#f00" stroke-width=".26"/>
<g font-size="7.5">
<text x="156" y="160.1">South West Elevation</text>
<text x="248.4" y="273.6">South East Elevation</text>
</g>
<g font-size="4.5">
<text x="331.2" y="187.7">Future ''Catwalk''</text>
<text x="331.3" y="192.7">by owner</text>
<text x="28.3" y="283.6">MR M AND MRS A PERCY</text>
<text x="143.3" y="283.6">22 NAREEN PARADE, NORTH NARRABEEN NSW 2101</text>
<text x="293.2" y="283.9">1:100</text>
<text x="322.1" y="283.8">5 OF 8</text>
<text x="354.3" y="283.7">7769</text>
<text x="377.3" y="283.7">L</text>
</g>
<text font-size="3.2" x="366.1" y="283.7">/16</text>
<g font-size="2.6">
<text x="140.5" y="16.8">To Frame</text>
<text x="140.5" y="13.9">255 O/H</text>
<text x="154" y="27.9">To Cladding</text>
<text x="155.5" y="24.9">200 O/H</text>
<text x="377.2" y="34.7">Max Ridge Height</text>
<text x="33.7" y="39.6" transform="rotate(-90 33.7 39.6)">260</text>
<text x="41.6" y="39.4" transform="rotate(-90 41.6 39.4)">260</text>
<text x="377.2" y="37.7">RL 18.910</text>
<text x="377.2" y="45.3">U/side of new Bottom</text>
<text x="33.6" y="53.8" transform="rotate(-90 33.6 53.8)">1010</text>
<text x="37.4" y="51.8" transform="rotate(-90 37.4 51.8)">SO</text>
<text x="45.4" y="53.9" transform="rotate(-90 45.4 53.9)">SO</text>
<text x="377.3" y="48.2">Chord RL 18.210</text>
<text x="25.6" y="58" transform="rotate(-90 25.6 58)">2430</text>
<text x="41.6" y="55.8" transform="rotate(-90 41.6 55.8)">1435</text>
<text x="33.6" y="64.6" transform="rotate(-90 33.6 64.6)">1160</text>
<text x="41.6" y="65.5" transform="rotate(-90 41.6 65.5)">735</text>
<text x="377.2" y="65.5">Flooring RL15.780</text>
<text x="377.4" y="62.6">Top of New Particleboard</text>
<text x="377.2" y="75.2">U/side of Existing Ceiling</text>
<text x="377.2" y="78.1">Lining RL 15.160</text>
<text x="25.6" y="88.6" transform="rotate(-90 25.6 88.6)">2440</text>
<text x="133" y="94.1">12.660</text>
<text x="136.6" y="91.1">RL</text>
<text x="269.7" y="94.7">12.600</text>
<text x="273.3" y="91.7">RL</text>
<text x="377.4" y="93.8">Top of Existing Flooring</text>
<text x="377.2" y="96.7">RL 12.720</text>
<text x="377.2" y="101.6">U/side of Existing</text>
<text x="377.3" y="104.6">Ceiling Lining</text>
<text x="25.6" y="115.1" transform="rotate(-90 25.6 115.1)">2450</text>
<text x="377.3" y="119.9">Top of Existing Flooring</text>
<text x="377.1" y="122.8">RL 10.050</text>
<text x="141.1" y="134.8">RL 9.440</text>
<text x="263.8" y="132.7">RL 9.650</text>
<text x="276" y="145.5">RL 8.370</text>
<text x="377.2" y="173.3">Max Ridge Height</text>
<text x="33.6" y="179.3" transform="rotate(-90 33.6 179.3)">260</text>
<text x="377.2" y="176.2">RL 18.910</text>
<text x="377.2" y="183.8">U/side of new Bottom</text>
<text x="377.3" y="186.8">Chord RL 18.210</text>
<text x="25.6" y="196.6" transform="rotate(-90 25.6 196.6)">2430</text>
<text x="33.6" y="194.4" transform="rotate(-90 33.6 194.4)">1435</text>
<text x="37.4" y="192.5" transform="rotate(-90 37.4 192.5)">SO</text>
<text x="377.4" y="201.2">Top of New Particleboard</text>
<text x="33.6" y="204.1" transform="rotate(-90 33.6 204.1)">735</text>
<text x="377.2" y="204.1">Flooring RL15.780</text>
<text x="377.2" y="213.8">U/side of Existing Ceiling</text>
<text x="377.2" y="216.7">Lining RL 15.160</text>
<text x="25.6" y="227.1" transform="rotate(-90 25.6 227.1)">2440</text>
<text x="301.7" y="226.9">RL 14.130</text>
<text x="377.4" y="232.3">Top of Existing Flooring</text>
<text x="377.2" y="235.3">RL 12.720</text>
<text x="266.6" y="241.8">RL 12.600</text>
<text x="377.2" y="240.2">U/side of Existing</text>
<text x="377.3" y="243.1">Ceiling Lining</text>
<text x="25.6" y="253.6" transform="rotate(-90 25.6 253.6)">2450</text>
<text x="377.1" y="261.4">RL 10.050</text>
<text x="377.3" y="258.5">Top of Existing Flooring</text>
<text x="220.6" y="268.6">RL 9.920</text>
<text x="188.6" y="271.3">RL 9.650</text>
<text x="19.6" y="283.7">FOR:</text>
<text x="137.2" y="283.6">AT:</text>
<text x="282.9" y="283.9">SCALE:</text>
<text x="311.5" y="283.9">SHEET:</text>
<text x="340.7" y="283.9">JOB NO:</text>
</g>
<g font-size="2" fill="#545454">
<text x="329.6" y="19.6">All recommendations outlined in the “Risk</text>
<text x="329.6" y="22.2">Analysis &amp; Management For Proposed First</text>
<text x="329.4" y="24.7">Floor Addition at 22 Nareen Parade North</text>
<text x="329.4" y="27.3">Narrabeen” Prepared by Jack Hodgson</text>
<text x="329.5" y="29.9">Consultants Pty Ltd Dated 5/7/16 are to</text>
<text x="329.4" y="32.5">implemented as required by owner.</text>
</g>
</svg>
